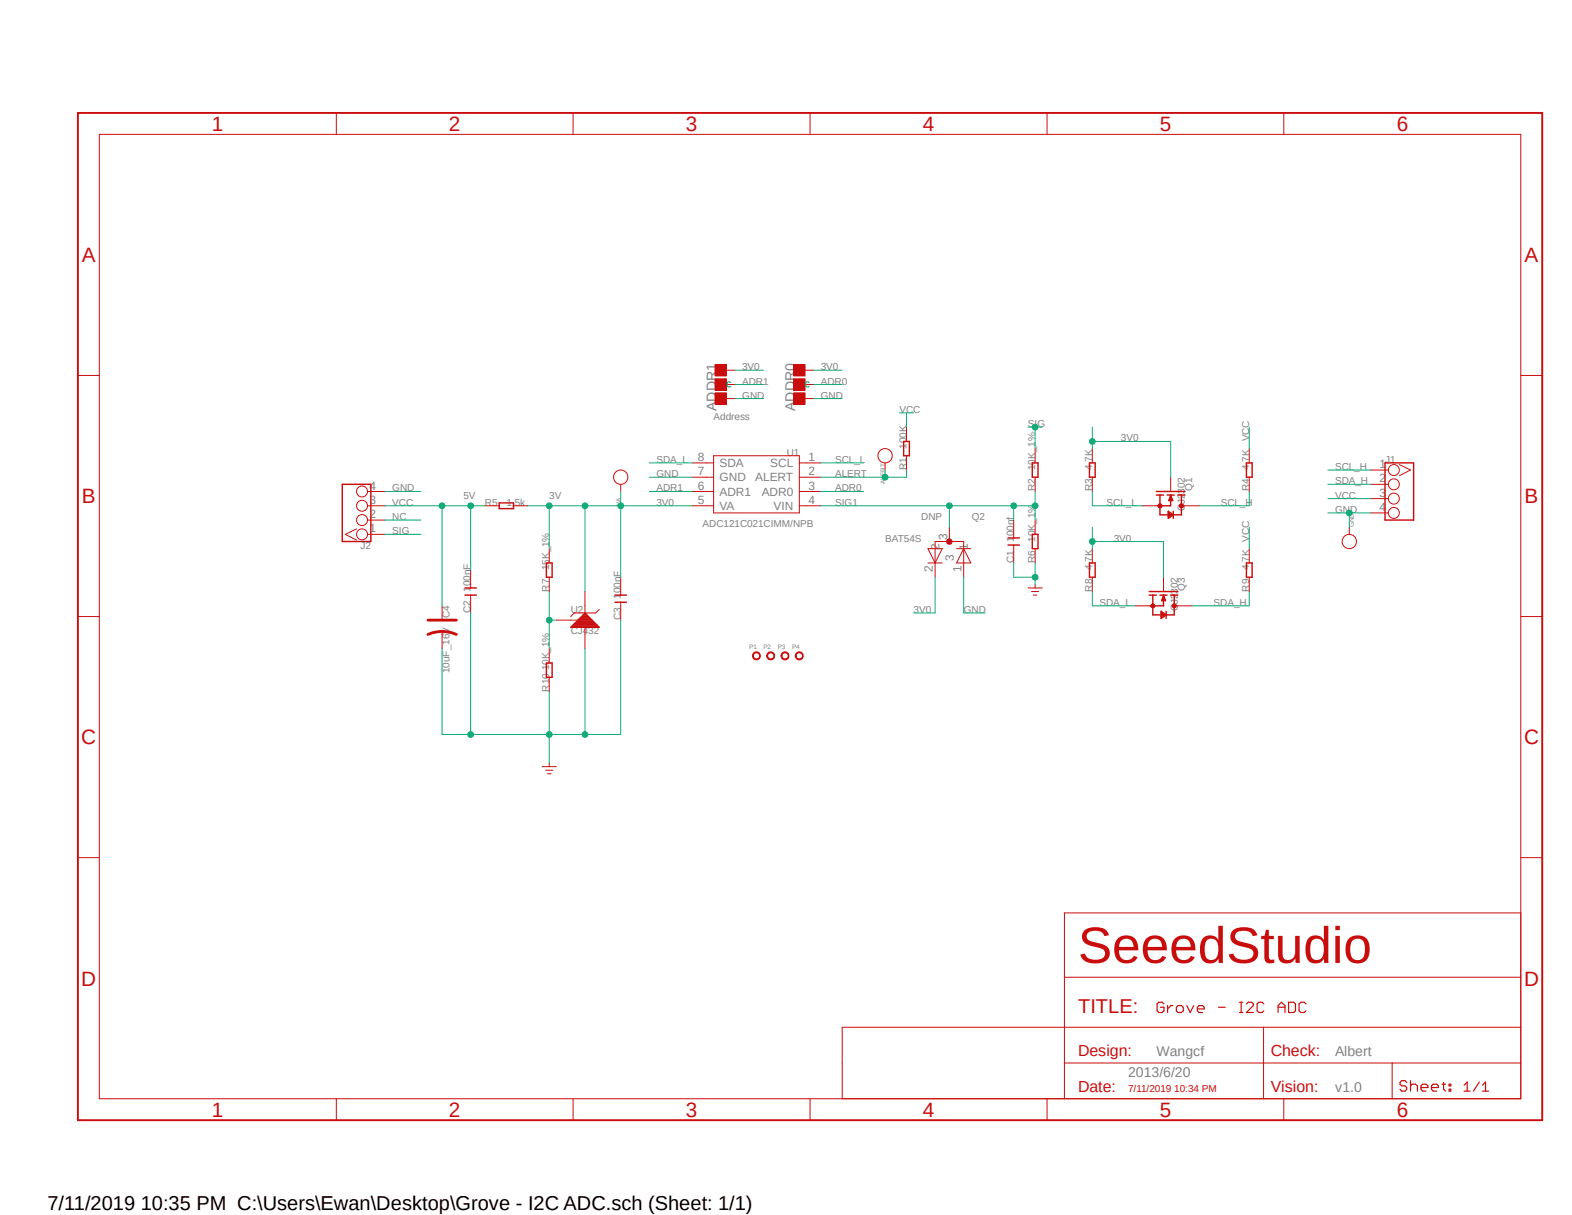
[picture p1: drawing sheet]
<svg xmlns="http://www.w3.org/2000/svg" width="279mm" height="216mm" viewBox="0 0 279 216" stroke-linecap="round" stroke-linejoin="round" font-family="sans-serif">
<path d="M13.3 19.7l261.2 179.9M274.5 19.7l-261.2 179.9" fill="none" stroke="#fff" stroke-width=".18"/>
<g fill="none" stroke="#c90d0c" stroke-width=".18">
<path d="M17.7 23.9h252.6v171.3h-252.6zM59.8 20.1v3.8M101.9 20.1v3.8M144 20.1v3.8M186.1 20.1v3.8M228.2 20.1v3.8M13.8 66.7h3.9M161.1 75.9v2.5M270.3 66.7h3.8M63.4 94l-2 1 2 1M65.3 87.3h3.2M65.3 89.9h3.2"/>
<path d="M65.3 95h3.2M65.3 92.4h3.2M86.2 89.9h2.5M91.3 89.9h2.5M97.6 97.5v2.5M110.3 86.1v1.2M123 82.3h3.8M123 84.8h3.8M123 87.3h3.8M123 89.9h3.8M126.8 81h15.3v10.1h-15.3zM142.1 82.3h3.8"/>
<path d="M142.1 84.8h3.8M142.1 87.3h3.8M142.1 89.9h3.8M161.1 81v2.5M243.6 91.1h3.1M243.6 83.5h3.1M243.6 86.1h3.1M243.6 88.6h3.1M248.7 82.5l2 1-2 1M13.8 109.6h3.9M83.7 101.3v3.2M83.7 105.7v3.2"/>
<path d="M97.6 102.6v2.5M97.6 115.3v2.5M98.9 110.2h6.4M101.4 111.5l2.6-2.6 2.5 2.6zM101.6 111.4h4.8M101.6 111.3h4.7M101.7 111.2h4.6M101.8 111.1h4.4M101.9 111h4.2M102 110.9h4M102.1 110.8h3.8M102.2 110.7h3.6"/>
<path d="M102.2 110.7h3.5M102.3 110.6h3.3M102.4 110.5h3.1M102.5 110.4h3M102.6 110.3h2.8M102.8 110.1h2.4M102.9 110h2.2M103 109.9h2M103 109.9h1.9M103.1 109.8h1.7M103.2 109.7h1.5M103.3 109.6h1.3"/>
<path d="M103.4 109.5h1.2M103.5 109.4h1M103.6 109.3h.8M103.7 109.2h.6M103.8 109.1h.4M103.8 109.1h.3M103.9 109h.1M104 105.1v3.8M104 111.5v3.8M106.5 108.3l-.6 .6h-3.8l-.7 .7M110.3 102.6v3.1M110.3 107v3.2"/>
<path d="M204.3 107.7h.6M208.7 107.7h.6M270.3 109.6h3.8M96.4 136.2h2.5M97 136.9h1.3M97.3 137.5h.7M97.6 120.4v2.5M97.6 135.6v.6M13.8 152.4h3.9M270.3 152.4h3.8M189.2 173.7h81.1M270.3 162.2h-81.1v33"/>
<path d="M59.8 195.2v3.9M101.9 195.2v3.9M144 195.2v3.9M186.1 195.2v3.9M189.1 182.5h-39.4v12.7M189.2 188.9h81.1M189.2 182.5h81.1M224.6 182.5v12.7M228.2 195.2v3.9M247.4 188.9v6.3"/>
<circle cx="64.3" cy="95" r=".98"/>
<circle cx="64.3" cy="87.3" r=".98"/>
<circle cx="64.3" cy="92.4" r=".98"/>
<circle cx="64.3" cy="89.9" r=".98"/>
<circle cx="110.3" cy="84.8" r="1.27"/>
<circle cx="247.7" cy="91.1" r=".98"/>
<circle cx="247.7" cy="83.5" r=".98"/>
<circle cx="247.7" cy="86.1" r=".98"/>
<circle cx="247.7" cy="88.6" r=".98"/>
</g>
<g fill="none" stroke="#c90d0c" stroke-width=".21">
<path d="M206.9 178.4l-.4-.3h-.5l-.3 .3v1.2l.3 .3h.5l.4-.3v-.6h-.7M207.5 178.7v1.2M208.4 178.7h-.3l-.6 .6M209.1 179l.3-.3h.6l.3 .3v.6l-.3 .3h-.6l-.3-.3zM210.9 178.7l.6 1.2 .7-1.2M212.8 179.3h1.2v-.3l-.3-.3h-.6l-.3 .3v.6l.3 .3h.6M216.6 179h1.2M220.3 178.1h.6M220.3 179.9h.6M220.6 178.1v1.8M221.5 178.4l.4-.3h.6l.3 .3v.3l-1.3 1.2h1.3M224.6 178.4l-.3-.3h-.6l-.3 .3v1.2l.3 .3h.6l.3-.3"/>
<path d="M227.2 179h1.2M227.2 179.9v-1.2l.6-.6 .6 .6v1.2M229 178.1h1l.3 .3v1.2l-.3 .3h-1zM232.1 178.4l-.3-.3h-.6l-.3 .3v1.2l.3 .3h.6l.3-.3M250 192.4l-.3-.4h-.6l-.3 .4v.3l.3 .3h.6l.3 .3v.2l-.3 .4h-.6l-.3-.4M250.7 192v1.9M250.7 193l.3-.3h.6l.3 .3v.9M252.6 193.3h1.2v-.3l-.4-.3h-.5l-.3 .3v.5l.3 .4h.5M254.4 193.3h1.3v-.3l-.3-.3h-.7l-.3 .3v.5l.3 .4h.7M256.3 192.7h.6M256.6 192.4v1.1l.3 .4M257.6 192.7h.3v.3h-.3z"/>
<path d="M257.6 193.5h.3v.4h-.3zM260.2 193.9h1.1M260.2 192.8l.6-.5v1.6M262.9 192.3l-1 1.6M263.5 193.9h1.1M263.5 192.8l.5-.5v1.6"/>
</g>
<path d="M13.8 20.1h260.3v179h-260.3z" fill="none" stroke="#c90d0c" stroke-width=".34"/>
<g fill="none" stroke="#c90d0c" stroke-width=".25">
<path d="M160.6 78.4h1v2.6h-1zM60.8 86.1h5.1v10.1h-5.1zM88.7 89.4h2.6v1h-2.6zM246.2 82.3h5v10.1h-5zM82.6 105.7h2.1M82.6 104.5h2.1M97.1 100h1v2.6h-1zM97.1 117.8h1v2.6h-1zM109.3 107h2M109.3 105.7h2M204.3 105.7h1.2M204.3 105.1h5"/>
<path d="M204.9 105.7v3.6h3.8v-3.6M206.2 105.7h1.2M206.4 108.6l.9 .7-.9 .6zM206.4 108.9l.4 .4M206.5 108.9l.3 .4M206.5 106.7l.3-1 .3 1M206.5 106.7h.6M206.8 106.1v1.6h-1.9M206.8 109.3l-.4 .3M206.8 109.3l-.3 .3M206.8 106.1l.3 .6M206.8 106.1l-.3 .6"/>
<path d="M206.9 106.3l-.4 .4M207.3 108.6v1.3M208.1 105.7h1.2"/>
</g>
<path d="M208.4 107.4l.3-.1 .3 .1v.5l-.3 .1-.3-.1-.1-.2 .5-.1-.1 .2-.4-.1z" fill-rule="evenodd" fill="#c90d0c"/>
<path d="M208.4 107.4l.3-.1 .3 .1v.5l-.3 .1-.3-.1-.1-.2 .5-.1-.1 .2-.4-.1z" fill="none" stroke="#c90d0c" stroke-width=".18"/>
<path d="M204.6 107.4l.3-.1 .3 .1v.5l-.3 .1-.3-.1-.1-.2 .5-.1-.1 .2-.4-.1z" fill-rule="evenodd" fill="#c90d0c"/>
<path d="M205.5 89.9h.7M210 89.9h.6M201.7 107.7h2.6M204.6 107.4l.3-.1 .3 .1v.5l-.3 .1-.3-.1-.1-.2 .5-.1-.1 .2-.4-.1zM206.8 102.6v2.5M209.3 107.7h2.6" fill="none" stroke="#c90d0c" stroke-width=".18"/>
<g fill="none" stroke="#c90d0c" stroke-width=".25">
<path d="M205.5 88h1.3M205.5 87.3h5.1M206.2 88v3.5h3.8v-3.5M207.4 88h1.3M207.6 90.8l.9 .7-.9 .6zM207.6 91.1l.5 .4M207.8 91.1l.3 .4M207.8 88.9l.3-.9 .3 .9M207.8 88.9h.6M208.1 88.3v1.6h-1.9M208.1 91.5l-.5 .3M208.1 91.5l-.3 .3"/>
<path d="M208.1 88.3l.3 .6M208.1 88.3l-.3 .6M208.2 88.5l-.4 .4M208.5 90.8v1.3M209.3 88h1.3"/>
</g>
<path d="M209.7 89.6l.3-.1 .3 .1v.6h-.6l-.1-.3 .5-.1-.1 .2-.4-.1z" fill-rule="evenodd" fill="#c90d0c"/>
<path d="M209.7 89.6l.3-.1 .3 .1v.6h-.6l-.1-.3 .5-.1-.1 .2-.4-.1z" fill="none" stroke="#c90d0c" stroke-width=".18"/>
<path d="M205.9 89.6l.3-.1 .3 .1v.6h-.6l-.1-.3 .5-.1-.1 .2-.4-.1z" fill-rule="evenodd" fill="#c90d0c"/>
<g fill="none" stroke="#c90d0c" stroke-width=".18">
<path d="M184 79.7v2.6M194.1 79.7v2.6M222 79.7v2.6M157.3 82.3v1.2M164.9 97.5h2.6l-1.3 2.5zM168.7 93.7v2.5M170 97.5h2.6M171.3 97.5l1.3 2.5h-2.6zM180.2 92.4v3.2M180.2 96.9v3.1M184 84.8v2.5M184 92.4v2.6"/>
<path d="M184 97.5v2.5M194.1 84.8v2.5M194.1 97.5v2.5M203 89.9h2.5M205.9 89.6l.3-.1 .3 .1v.6h-.6l-.1-.3 .5-.1-.1 .2-.4-.1zM208.1 84.8v2.5M210.6 89.9h2.5M222 84.8v2.5M222 97.5v2.5M78.6 107.7v2.5M78.6 112.1v3.2M164.9 100h2.6"/>
<path d="M166.2 102.6v-6.4h5.1v6.4M182.7 104.5h2.6M183.3 105.1h1.3M183.6 105.7h.7M184 103.8v.7M194.1 102.6v2.5M222 102.6v2.5"/>
<circle cx="157.3" cy="81" r="1.27"/>
</g>
<path d="M179.2 96.9h2M179.2 95.6h2M183.5 82.3h1v2.5h-1zM183.5 95h1v2.5h-1zM193.6 82.3h1v2.5h-1zM221.5 82.3h1v2.5h-1zM193.6 100h1v2.6h-1zM221.5 100h1v2.6h-1z" fill="none" stroke="#c90d0c" stroke-width=".25"/>
<path d="M76.1 112.7a6 6 0 0 1 5 0M76.1 110.2h5" fill="none" stroke="#c90d0c" stroke-width=".51"/>
<path d="M168.4 95.9l.3-.2 .4 .2 .1 .3-.1 .4-.4 .1-.3-.1-.2-.4z" fill-rule="evenodd" fill="#c90d0c"/>
<g fill="none" stroke="#c90d0c" stroke-width=".18">
<path d="M128.1 70.8h2.5M128.1 68.3h2.5M128.1 65.8h2.5M168.4 95.9l.3-.2 .4 .2 .1 .3-.1 .4-.4 .1-.3-.1-.2-.4zM239.8 93.7v1.3"/>
<circle cx="239.8" cy="96.2" r="1.27"/>
</g>
<path d="M127.1 69.8h2v2h-2z" fill-rule="evenodd" fill="#c90d0c"/>
<path d="M127.1 69.8h2v2h-2z" fill="none" stroke="#c90d0c" stroke-width=".18"/>
<path d="M127.1 67.3h2v2h-2z" fill-rule="evenodd" fill="#c90d0c"/>
<path d="M127.1 67.3h2v2h-2z" fill="none" stroke="#c90d0c" stroke-width=".18"/>
<path d="M127.1 64.8h2v2h-2z" fill-rule="evenodd" fill="#c90d0c"/>
<path d="M127.1 64.8h2v2h-2zM142.1 70.8h2.5M142.1 68.3h2.5M142.1 65.8h2.5" fill="none" stroke="#c90d0c" stroke-width=".18"/>
<path d="M141.1 69.8h2v2h-2z" fill-rule="evenodd" fill="#c90d0c"/>
<path d="M141.1 69.8h2v2h-2z" fill="none" stroke="#c90d0c" stroke-width=".18"/>
<path d="M141.1 67.3h2v2h-2z" fill-rule="evenodd" fill="#c90d0c"/>
<path d="M141.1 67.3h2v2h-2z" fill="none" stroke="#c90d0c" stroke-width=".18"/>
<path d="M141.1 64.8h2v2h-2z" fill-rule="evenodd" fill="#c90d0c"/>
<path d="M141.1 64.8h2v2h-2z" fill="none" stroke="#c90d0c" stroke-width=".18"/>
<path d="M134 116a.71 .71 0 0 1 1.1 .2 .71 .71 0 0 1-.5 1 .71 .71 0 0 1-.9-.7h.2a.56 .56 0 0 1 .8-.4 .56 .56 0 0 1 .2 .9 .56 .56 0 0 1-1-.2v-.3h-.2z" fill-rule="evenodd" fill="#c90d0c"/>
<path d="M134 116a.71 .71 0 0 1 1.1 .2 .71 .71 0 0 1-.5 1 .71 .71 0 0 1-.9-.7h.2a.56 .56 0 0 1 .8-.4 .56 .56 0 0 1 .2 .9 .56 .56 0 0 1-1-.2v-.3h-.2z" fill="none" stroke="#c90d0c" stroke-width=".18"/>
<path d="M136.6 116a.71 .71 0 0 1 1 .2 .71 .71 0 0 1-.5 1 .71 .71 0 0 1-.8-.7h.1a.56 .56 0 0 1 .8-.4 .56 .56 0 0 1 .2 .9 .56 .56 0 0 1-.9-.2l-.1-.3h-.1z" fill-rule="evenodd" fill="#c90d0c"/>
<path d="M136.6 116a.71 .71 0 0 1 1 .2 .71 .71 0 0 1-.5 1 .71 .71 0 0 1-.8-.7h.1a.56 .56 0 0 1 .8-.4 .56 .56 0 0 1 .2 .9 .56 .56 0 0 1-.9-.2l-.1-.3h-.1z" fill="none" stroke="#c90d0c" stroke-width=".18"/>
<path d="M139.1 116a.71 .71 0 0 1 1.1 .2 .71 .71 0 0 1-.5 1 .71 .71 0 0 1-.9-.7h.2a.56 .56 0 0 1 .8-.4 .56 .56 0 0 1 .1 .9 .56 .56 0 0 1-.9-.2v-.3h-.2z" fill-rule="evenodd" fill="#c90d0c"/>
<path d="M139.1 116a.71 .71 0 0 1 1.1 .2 .71 .71 0 0 1-.5 1 .71 .71 0 0 1-.9-.7h.2a.56 .56 0 0 1 .8-.4 .56 .56 0 0 1 .1 .9 .56 .56 0 0 1-.9-.2v-.3h-.2z" fill="none" stroke="#c90d0c" stroke-width=".18"/>
<path d="M141.6 116a.71 .71 0 0 1 1.1 .2 .71 .71 0 0 1-.5 1 .71 .71 0 0 1-.8-.7h.1a.56 .56 0 0 1 .8-.4 .56 .56 0 0 1 .2 .9 .56 .56 0 0 1-.9-.2l-.1-.3h-.1z" fill-rule="evenodd" fill="#c90d0c"/>
<path d="M141.6 116a.71 .71 0 0 1 1.1 .2 .71 .71 0 0 1-.5 1 .71 .71 0 0 1-.8-.7h.1a.56 .56 0 0 1 .8-.4 .56 .56 0 0 1 .2 .9 .56 .56 0 0 1-.9-.2l-.1-.3h-.1z" fill="none" stroke="#c90d0c" stroke-width=".18"/>
<path d="M129.9 68l-.2-.1-.5 .1v.6l.2 .1 .5-.1M143.8 68l-.1-.1-.5 .1v.6l.2 .1 .4-.1M68.5 87.3h6.3M236 91.1h7.6M239.8 91.1v2.6" fill="none" stroke="#0dab76" stroke-width=".18"/>
<circle cx="239.8" cy="91.1" r=".51" fill="#0dab76"/>
<g fill="none" stroke="#0dab76" stroke-width=".18">
<path d="M104 115.3v15.2M110.3 110.2v20.3h-26.6"/>
<circle cx="239.8" cy="91.1" r=".51"/>
</g>
<circle cx="104" cy="130.5" r=".51" fill="#0dab76"/>
<g fill="none" stroke="#0dab76" stroke-width=".18">
<path d="M83.7 108.9v21.6M97.6 122.9v7.6"/>
<circle cx="104" cy="130.5" r=".51"/>
</g>
<circle cx="97.6" cy="130.5" r=".51" fill="#0dab76"/>
<g fill="none" stroke="#0dab76" stroke-width=".18">
<path d="M78.6 115.3v15.2h5.1M97.6 130.5v5.1"/>
<circle cx="97.6" cy="130.5" r=".51"/>
</g>
<circle cx="83.6" cy="130.5" r=".51" fill="#0dab76"/>
<g fill="none" stroke="#0dab76" stroke-width=".18">
<path d="M130.6 70.8h5.1M144.6 70.8h5.1M115.4 84.8h7.6M180.2 100v2.6h3.8M184 100v3.8"/>
<circle cx="83.6" cy="130.5" r=".51"/>
</g>
<circle cx="184" cy="102.6" r=".51" fill="#0dab76"/>
<g fill="none" stroke="#0dab76" stroke-width=".18">
<path d="M86.2 89.9h-2.5v11.4M171.3 102.6v6.3h3.8"/>
<circle cx="184" cy="102.6" r=".51"/>
</g>
<circle cx="83.6" cy="89.9" r=".51" fill="#0dab76"/>
<g fill="none" stroke="#0dab76" stroke-width=".18">
<path d="M68.5 89.9h15.2M78.6 89.9v17.8"/>
<circle cx="83.6" cy="89.9" r=".51"/>
</g>
<circle cx="78.6" cy="89.9" r=".51" fill="#0dab76"/>
<g fill="none" stroke="#0dab76" stroke-width=".18">
<path d="M159.9 73.4h2.5M182.7 75.9h2.6M184 75.9v3.8M222 75.9v3.8M68.5 92.4h6.3M68.5 95h6.3M222 93.7v3.8M236 88.6h7.6"/>
<circle cx="78.6" cy="89.9" r=".51"/>
</g>
<circle cx="184" cy="75.9" r=".51" fill="#0dab76"/>
<g fill="none" stroke="#0dab76" stroke-width=".18">
<path d="M157.3 83.5v1.3M161.1 83.5v1.3h-15.2"/>
<circle cx="184" cy="75.9" r=".51"/>
</g>
<circle cx="157.3" cy="84.8" r=".51" fill="#0dab76"/>
<g fill="none" stroke="#0dab76" stroke-width=".18">
<path d="M144.6 68.3h5.1M145.9 87.3h7.6M97.6 105.1v10.2M97.6 110.2h1.3"/>
<circle cx="157.3" cy="84.8" r=".51"/>
</g>
<circle cx="97.6" cy="110.2" r=".51" fill="#0dab76"/>
<g fill="none" stroke="#0dab76" stroke-width=".18">
<path d="M130.6 68.3h5.1M110.3 89.9v12.7M115.4 87.3h7.6M123 89.9h-19v15.2"/>
<circle cx="97.6" cy="110.2" r=".51"/>
</g>
<circle cx="110.3" cy="89.9" r=".51" fill="#0dab76"/>
<circle cx="110.3" cy="89.9" r=".51" fill="none" stroke="#0dab76" stroke-width=".18"/>
<circle cx="104" cy="89.9" r=".51" fill="#0dab76"/>
<g fill="none" stroke="#0dab76" stroke-width=".18">
<path d="M93.8 89.9h10.2M110.3 87.3v2.6"/>
<circle cx="104" cy="89.9" r=".51"/>
</g>
<circle cx="97.6" cy="89.9" r=".51" fill="#0dab76"/>
<g fill="none" stroke="#0dab76" stroke-width=".18">
<path d="M97.6 89.9v7.6M194.1 96.2h12.7v6.4M194.1 93.7v3.8"/>
<circle cx="97.6" cy="89.9" r=".51"/>
</g>
<circle cx="194.1" cy="96.2" r=".51" fill="#0dab76"/>
<g fill="none" stroke="#0dab76" stroke-width=".18">
<path d="M194.1 78.4h14v6.4M194.1 75.9v3.8"/>
<circle cx="194.1" cy="96.2" r=".51"/>
</g>
<circle cx="194.1" cy="78.4" r=".51" fill="#0dab76"/>
<g fill="none" stroke="#0dab76" stroke-width=".18">
<path d="M130.6 65.8h5.1M144.6 65.8h5.1M161.1 73.4v2.5M115.4 82.3h7.6M145.9 89.9h38.1M145.9 82.3h7.6M184 87.3v5.1M194.1 87.3v2.6h8.9M222 87.3v2.6h-8.9M236 86.1h7.6M236 83.5h7.6M166.2 102.6v6.3h-3.8"/>
<path d="M194.1 105.1v2.6h7.6M222 105.1v2.6h-10.1"/>
<circle cx="194.1" cy="78.4" r=".51"/>
</g>
<circle cx="184" cy="89.9" r=".51" fill="#0dab76"/>
<g fill="none" stroke="#0dab76" stroke-width=".18">
<path d="M180.2 89.9v2.5"/>
<circle cx="184" cy="89.9" r=".51"/>
</g>
<circle cx="180.2" cy="89.9" r=".51" fill="#0dab76"/>
<g fill="none" stroke="#0dab76" stroke-width=".18">
<path d="M168.7 89.9v3.8"/>
<circle cx="180.2" cy="89.9" r=".51"/>
</g>
<circle cx="168.7" cy="89.9" r=".51" fill="#0dab76"/>
<circle cx="168.7" cy="89.9" r=".51" fill="none" stroke="#0dab76" stroke-width=".18"/>
<text font-size="9.1" fill="#c90d0c" x="191.6" y="171.1">SeeedStudio</text>
<g font-size="3.7" fill="#c90d0c">
<text x="37.7" y="23.3">1</text>
<text x="79.8" y="23.3">2</text>
<text x="121.9" y="23.3">3</text>
<text x="164" y="23.3">4</text>
<text x="206.1" y="23.3">5</text>
<text x="248.2" y="23.3">6</text>
<text x="14.5" y="46.6">A</text>
<text x="271" y="46.6">A</text>
<text x="14.5" y="89.5">B</text>
<text x="271" y="89.5">B</text>
<text x="14.4" y="132.3">C</text>
<text x="270.9" y="132.3">C</text>
<text x="14.4" y="175.1">D</text>
<text x="270.9" y="175.1">D</text>
<text x="37.7" y="198.5">1</text>
<text x="79.8" y="198.5">2</text>
<text x="121.9" y="198.5">3</text>
<text x="164" y="198.5">4</text>
<text x="206.1" y="198.5">5</text>
<text x="248.2" y="198.5">6</text>
</g>
<text font-size="3.6" fill="#c90d0c" x="191.6" y="180">TITLE:</text>
<text font-size="3.6" x="8.4" y="214.9">7/11/2019 10:35 PM C:\Users\Ewan\Desktop\Grove - I2C ADC.sch (Sheet: 1/1)</text>
<g font-size="2.8" fill="#c90d0c">
<text x="191.6" y="187.6">Design:</text>
<text x="225.8" y="187.6">Check:</text>
<text x="191.6" y="194">Date:</text>
<text x="225.8" y="194">Vision:</text>
</g>
<g font-size="2.5" fill="#7f7f7f">
<text x="127.3" y="73" transform="rotate(-90 127.3 73)">ADDR1</text>
<text x="141.3" y="73" transform="rotate(-90 141.3 73)">ADDR0</text>
<text x="200.5" y="191.4">2013/6/20</text>
<text x="205.5" y="187.6">Wangcf</text>
<text x="237.3" y="187.6">Albert</text>
<text x="237.3" y="194">v1.0</text>
</g>
<g font-size="2.1" fill="#7f7f7f">
<text x="124" y="81.9">8</text>
<text x="127.9" y="83">SDA</text>
<text x="136.9" y="83">SCL</text>
<text x="143.7" y="81.9">1</text>
<text x="245.2" y="83.2">1</text>
<text x="65.7" y="89.5">3</text>
<text x="65.7" y="87">4</text>
<text x="124" y="89.5">5</text>
<text x="124" y="87">6</text>
<text x="124" y="84.5">7</text>
<text x="127.9" y="88.1">ADR1</text>
<text x="127.9" y="85.6">GND</text>
<text x="134.2" y="85.6">ALERT</text>
<text x="135.4" y="88.1">ADR0</text>
<text x="143.7" y="84.5">2</text>
<text x="143.7" y="87">3</text>
<text x="143.7" y="89.5">4</text>
<text x="245.2" y="85.7">2</text>
<text x="245.2" y="88.3">3</text>
<text x="65.7" y="94.6">1</text>
<text x="65.7" y="92.1">2</text>
<text x="127.9" y="90.6">VA</text>
<text x="137.5" y="90.6">VIN</text>
<text x="168.4" y="95.9" transform="rotate(-90 168.4 95.9)">3</text>
<text x="245.2" y="90.8">4</text>
<text x="165.8" y="101.6" transform="rotate(-90 165.8 101.6)">2</text>
<text x="167" y="97.7" transform="rotate(-90 167 97.7)">2</text>
<text x="169.5" y="99.7" transform="rotate(-90 169.5 99.7)">3</text>
<text x="170.9" y="101.6" transform="rotate(-90 170.9 101.6)">1</text>
<text x="172" y="97.7" transform="rotate(-90 172 97.7)">1</text>
</g>
<g font-size="1.8" fill="#7f7f7f">
<text x="131.9" y="65.8">3V0</text>
<text x="145.9" y="65.8">3V0</text>
<text x="131.9" y="70.9">GND</text>
<text x="131.9" y="68.3">ADR1</text>
<text x="145.9" y="70.9">GND</text>
<text x="145.9" y="68.3">ADR0</text>
<text x="126.8" y="74.6">Address</text>
<text x="159.9" y="73.4">VCC</text>
<text x="182.7" y="75.9">SIG</text>
<text x="116.7" y="82.3">SDA_L</text>
<text x="139.8" y="81">U1</text>
<text x="148.4" y="82.3">SCL_L</text>
<text x="161.1" y="83.5" transform="rotate(-90 161.1 83.5)">R1</text>
<text x="161.1" y="79.7" transform="rotate(-90 161.1 79.7)">100K</text>
<text x="184" y="83.5" transform="rotate(-90 184 83.5)">10K_1%</text>
<text x="194.1" y="83.5" transform="rotate(-90 194.1 83.5)">4.7K</text>
<text x="199.2" y="78.4">3V0</text>
<text x="222" y="83.5" transform="rotate(-90 222 83.5)">4.7K</text>
<text x="222" y="78.4" transform="rotate(-90 222 78.4)">VCC</text>
<text x="237.3" y="83.5">SCL_H</text>
<text x="246.2" y="82.3">J1</text>
<text x="69.7" y="89.9">VCC</text>
<text x="69.7" y="87.3">GND</text>
<text x="82.4" y="88.6">5V</text>
<text x="86.2" y="89.9">R5</text>
<text x="90" y="89.9">1.5k</text>
<text x="97.6" y="88.6">3V</text>
<text x="116.7" y="84.8">GND</text>
<text x="116.7" y="87.3">ADR1</text>
<text x="116.7" y="89.9">3V0</text>
<text x="148.4" y="84.8">ALERT</text>
<text x="148.4" y="87.3">ADR0</text>
<text x="148.4" y="89.9">SIG1</text>
<text x="184" y="87.3" transform="rotate(-90 184 87.3)">R2</text>
<text x="194.1" y="87.3" transform="rotate(-90 194.1 87.3)">R3</text>
<text x="196.7" y="89.9">SCL_L</text>
<text x="211.9" y="87.2" transform="rotate(-90 211.9 87.2)">Q1</text>
<text x="217" y="89.9">SCL_H</text>
<text x="222" y="87.3" transform="rotate(-90 222 87.3)">R4</text>
<text x="237.3" y="88.6">VCC</text>
<text x="237.3" y="86.1">SDA_H</text>
<text x="69.7" y="92.4">NC</text>
<text x="69.7" y="95">SIG</text>
<text x="124.9" y="93.7">ADC121C021CIMM/NPB</text>
<text x="163.7" y="92.4">DNP</text>
<text x="172.7" y="92.4">Q2</text>
<text x="210.6" y="90.8" transform="rotate(-90 210.6 90.8)">CJ2302</text>
<text x="237.3" y="91.1">GND</text>
<text x="64.1" y="97.5">J2</text>
<text x="97.6" y="101.3" transform="rotate(-90 97.6 101.3)">15K_1%</text>
<text x="157.3" y="96.2">BAT54S</text>
<text x="180.2" y="100" transform="rotate(-90 180.2 100)">C1</text>
<text x="180.2" y="96.2" transform="rotate(-90 180.2 96.2)">100nf</text>
<text x="184" y="100" transform="rotate(-90 184 100)">R6</text>
<text x="184" y="96.2" transform="rotate(-90 184 96.2)">10K_1%</text>
<text x="194.1" y="101.3" transform="rotate(-90 194.1 101.3)">4.7K</text>
<text x="198" y="96.2">3V0</text>
<text x="222" y="101.3" transform="rotate(-90 222 101.3)">4.7K</text>
<text x="222" y="96.2" transform="rotate(-90 222 96.2)">VCC</text>
<text x="83.7" y="105.1" transform="rotate(-90 83.7 105.1)">100nF</text>
<text x="97.6" y="105.1" transform="rotate(-90 97.6 105.1)">R7</text>
<text x="110.3" y="106.4" transform="rotate(-90 110.3 106.4)">100nF</text>
<text x="194.1" y="105.1" transform="rotate(-90 194.1 105.1)">R8</text>
<text x="195.4" y="107.7">SDA_L</text>
<text x="210.6" y="104.9" transform="rotate(-90 210.6 104.9)">Q3</text>
<text x="215.7" y="107.7">SDA_H</text>
<text x="222" y="105.1" transform="rotate(-90 222 105.1)">R9</text>
<text x="79.9" y="109.9" transform="rotate(-90 79.9 109.9)">C4</text>
<text x="83.7" y="108.9" transform="rotate(-90 83.7 108.9)">C2</text>
<text x="101.4" y="112.7">CJ432</text>
<text x="101.4" y="108.9">U2</text>
<text x="110.3" y="110.2" transform="rotate(-90 110.3 110.2)">C3</text>
<text x="162.4" y="108.9">3V0</text>
<text x="171.3" y="108.9">GND</text>
<text x="209.3" y="108.6" transform="rotate(-90 209.3 108.6)">CJ2302</text>
<text x="79.9" y="119.6" transform="rotate(-90 79.9 119.6)">10uF_16V</text>
<text x="97.6" y="119.1" transform="rotate(-90 97.6 119.1)">10K_1%</text>
<text x="97.6" y="122.9" transform="rotate(-90 97.6 122.9)">R10</text>
</g>
<text font-size="1.8" fill="#c90d0c" x="200.5" y="194">7/11/2019 10:34 PM</text>
<g font-size="1.1" fill="#7f7f7f">
<text x="110.3" y="89.9" transform="rotate(-90 110.3 89.9)">VA</text>
<text x="157.3" y="86.1" transform="rotate(-90 157.3 86.1)">ALERT</text>
<text x="240.6" y="93.7" transform="rotate(-90 240.6 93.7)">GND</text>
<text x="133.2" y="115.3">P1</text>
<text x="135.7" y="115.3">P2</text>
<text x="138.3" y="115.3">P3</text>
<text x="140.8" y="115.3">P4</text>
</g>
</svg>
